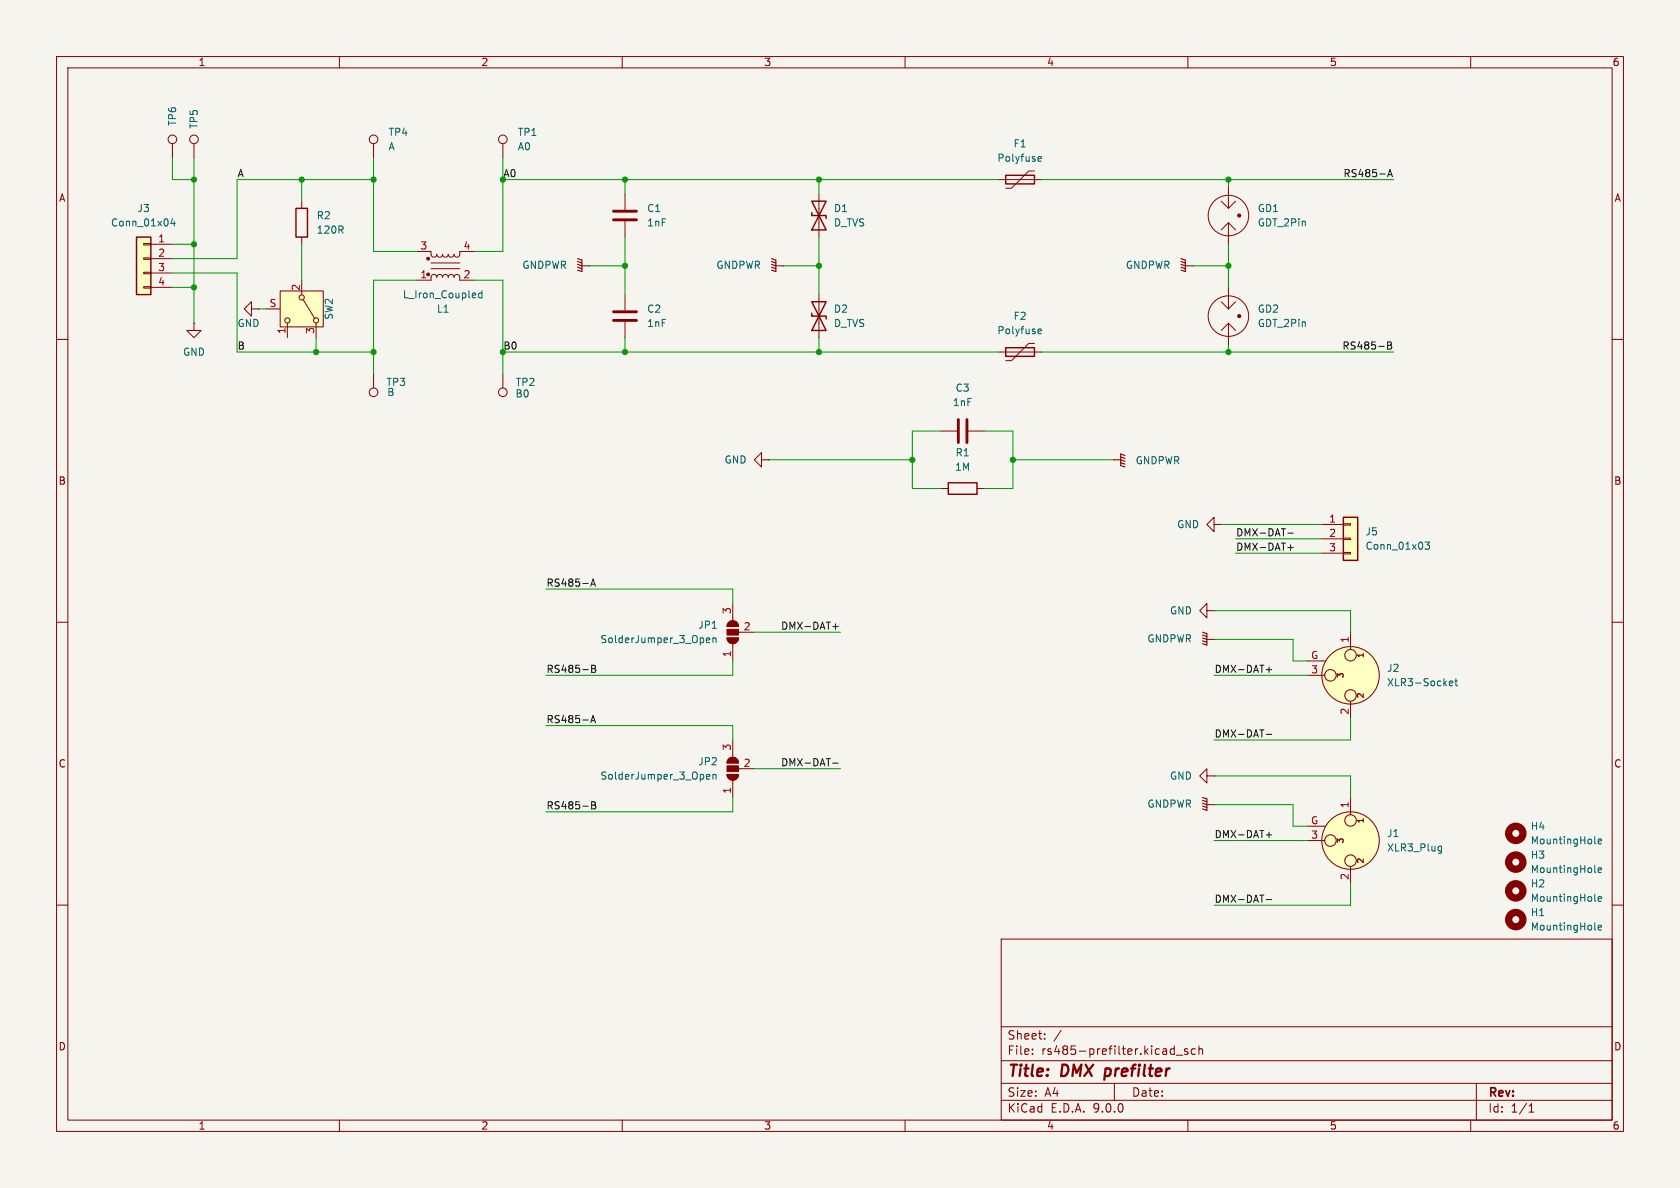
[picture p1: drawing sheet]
<svg xmlns="http://www.w3.org/2000/svg" width="297mm" height="210mm" viewBox="0 0 297 210" stroke-linecap="round" stroke-linejoin="round" font-family="sans-serif">
<path d="M0 0h297v210h-297z" fill="#f5f4ef" stroke="#f5f4ef" stroke-width=".18"/>
<g fill="none" stroke="#840000" stroke-width=".18">
<path d="M10 10h277v190h-277zM12 12h273v186h-273zM60 10v2M110 10v2M160 10v2M210 10v2M260 10v2M53.3 35.6v1.2M53.3 41.9v1.3M102.9 47h1.2M104.1 47h.1M110.5 52.1v2.8"/>
<path d="M110.5 56.9v2.8M209.5 47h1.3M210.8 47h.1M10 60h2M88.9 66v2.6M285 60h2M134.6 81.3v-1.3l-1.3 1.3 1.3 1.3v-1.3h1.3M135.9 81.3h.1M166.4 86.4h1.2M172.7 86.4h1.3M10 110h2M128.5 112.8h2.1a1.02 1.02 0 0 1-1.1 1 1.02 1.02 0 0 1-1-1z"/>
<path d="M128.8 110a1.02 1.02 0 0 1 1.1-.2 1.02 1.02 0 0 1 .7 .9h-2.1zM129.5 106.7v3M129.5 113.8v3M130.6 111.8h2.7M213.4 108v-1.3l-1.3 1.3 1.3 1.2v-1.2h1.2M213.4 113h1.2M214.6 108h.1M214.6 113h.1M285 110h2M128.5 136.9h2.1a1.02 1.02 0 0 1-1.1 1 1.02 1.02 0 0 1-1-1zM128.8 134.2a1.02 1.02 0 0 1 1.1-.3 1.02 1.02 0 0 1 .7 1h-2.1zM129.5 130.8v3.1"/>
<path d="M129.5 137.9v3.1M130.6 135.9h2.7M231.1 146.1h3.2M231.1 148.6h3.1M238.8 141v3M238.8 153.2v3M10 160h2M177 166h108v32h-108zM285 160h2M60 198v2M110 198v2M160 198v2"/>
<path d="M177 194.5h108M177 191.5h108M177 187.5h108M177 181.5h108M182.5 186.3v.1M182.5 185.5v.1M184.7 183.6v.1M184.7 182.8v.1M187.6 182.1l-1.3 2M197 191.5v3M207.2 185.4l.4 .1M207.6 184.9v1.5"/>
<path d="M207.6 186.3l-.4 .1M208 186.5h1.1M210 185.5l-.4-.1-.2 .2 .1 .2 .5 .2v.3h-.6M210 198v2M211.3 185.5l-.4-.1-.3 .3v.4l.1 .2h.6M212 185.5l.2-.1 .3 .1 .1 .9M212 184.9v1.5M260 198v2M261 191.5v6.5M270.3 196.6h.9M270.3 195.5l.4-.4v1.5"/>
<circle cx="88.9" cy="69.3" r=".76"/>
<circle cx="235.2" cy="148.6" r="1.02"/>
<circle cx="238.8" cy="148.6" r="5.1"/>
<circle cx="238.8" cy="152.1" r="1.02"/>
<circle cx="238.8" cy="145" r="1.02"/>
</g>
<path d="M195.5 188.9l-.3 2" fill="none" stroke="#840000" stroke-width=".4"/>
<path d="M102.1 45.7l.8 .3v2l-.8-.2M102.1 46.2l.8 .3M102.1 46.7l.8 .3M102.1 47.2l.8 .3M208.8 45.7l.7 .3v2l-.7-.2M208.8 46.2l.7 .3M208.8 46.7l.7 .3M208.8 47.2l.7 .3M212.6 111.8l.8 .2v2l-.8-.2M212.6 112.3l.8 .2M212.6 112.8l.8 .2M212.6 113.3l.8 .2" fill="none" stroke="#840000" stroke-width=".2"/>
<path d="M52.3 36.8h2.1v5.1h-2.1zM167.6 85.3h5.1v2.1h-5.1z" fill="none" stroke="#840000" stroke-width=".25"/>
<path d="M108.5 55.1h4M108.5 56.6h4" fill="none" stroke="#840000" stroke-width=".51"/>
<g fill="#840000" stroke="#840000" stroke-width=".18">
<path d="M128.5 136.9h2.1a1.02 1.02 0 0 1-1.1 1 1.02 1.02 0 0 1-1-1z"/>
<path d="M128.5 135.4h2.1v1h-2.1z"/>
<path d="M128.8 134.2a1.02 1.02 0 0 1 1.1-.3 1.02 1.02 0 0 1 .7 1h-2.1z"/>
<path d="M128.5 112.8h2.1a1.02 1.02 0 0 1-1.1 1 1.02 1.02 0 0 1-1-1z"/>
<path d="M128.5 111.3h2.1v1h-2.1z"/>
<path d="M128.8 110a1.02 1.02 0 0 1 1.1-.2 1.02 1.02 0 0 1 .7 .9h-2.1z"/>
</g>
<g fill="none" stroke="#006464" stroke-width=".18">
<path d="M124.9 113.2l.6-.1-.1-.3h-.3l-.2 .1 .1 .6h.4M126 112.8v.8M126 112.9l.2-.1h.3l.1 .8M124.9 137.3l.6-.1-.1-.2-.3-.1-.2 .2 .1 .6h.4M126 137l.2-.1 .3 .1 .1 .7M126 136.9v.8M254.5 149.6l.3 .1M254.8 149.6v1l-.1 .2-.3 .1M254.8 150.4h-.3M281.9 159.1l.2 .2M282.5 158.9l.6-.1v-.3h-.4l-.2 .2 .1 .6h.5M281.9 164.2l.2 .2"/>
<path d="M282.5 164l.6-.1v-.3h-.4l-.2 .1 .1 .6h.5"/>
</g>
<g fill="none" stroke="#840000" stroke-width="1.3">
<circle cx="268" cy="157.5" r="1.27"/>
<circle cx="268" cy="162.6" r="1.27"/>
</g>
<circle cx="238.8" cy="148.6" r="5.1" fill="#ffffc2" stroke="#ffffc2" stroke-width=".18"/>
<path d="M24.1 41.9h2.6v10.2h-2.6z" fill="#ffffc2"/>
<path d="M177.8 31h5.1v1.5h-5.1zM24.1 41.9h2.6v10.2h-2.6z" fill="none" stroke="#840000" stroke-width=".25"/>
<g fill="none" stroke="#840000" stroke-width=".18">
<path d="M110.5 34.3v2.8M110.5 39.1v2.8M176.5 31.8h7.6M182.9 30.2h-1l-3.1 3.1h-1M25.4 43.1h1.3v.2h-1.3zM25.4 45.6h1.3v.2h-1.3zM25.4 48.1h1.3v.3h-1.3zM25.4 50.7h1.3v.2h-1.3zM26.7 43.2h3.8M26.7 45.7h3.8M26.7 48.3h3.8M26.7 50.8h3.8"/>
<path d="M34.3 57.2v1.2h1.3l-1.3 1.3-1.3-1.3h1.3M34.3 57.2h.1M44.4 54.6v-1.3l-1.2 1.3 1.2 1.3v-1.3h1.3M45.7 54.6h.1M137.2 47h1.2M138.4 47h.1M66 66v2.6M166.4 76.2h2.8M171.2 76.2h2.8M231.1 116.8h3.2M231.1 119.4h3.1M238.8 111.8v3"/>
<path d="M213.4 137.2v-1.3l-1.3 1.3 1.3 1.2v-1.2h1.2M214.6 137.2h.1M238.8 124v3M213.4 142.2h1.2M214.6 142.2h.1"/>
<circle cx="66" cy="69.3" r=".76"/>
<circle cx="235.2" cy="119.4" r="1.02"/>
<circle cx="238.8" cy="119.4" r="5.1"/>
<circle cx="238.8" cy="115.8" r="1.02"/>
<circle cx="238.8" cy="122.9" r="1.02"/>
</g>
<path d="M30.5 38.6l-.3 .9h.8M30.8 39.1v.8M183.5 28.3l.2 .2h.4M183.5 27.9l.2-.2h.2l.2 .2v.1l-.6 .1M257.4 120v1l.3 .2M256.2 120.8l.6-.1v-.3h-.4l-.2 .2 .1 .6h.5M257.2 120.4h.5M281.9 149l.2 .2M281.9 154.1l.2 .1M282.5 148.7l.6-.1v-.2l-.4-.1-.2 .2 .1 .6h.5M282.5 153.8l.6-.1v-.2l-.4-.1-.2 .2 .1 .6h.5" fill="none" stroke="#006464" stroke-width=".18"/>
<g fill="none" stroke="#840000" stroke-width="1.3">
<circle cx="268" cy="147.3" r="1.27"/>
<circle cx="268" cy="152.4" r="1.27"/>
</g>
<path d="M136.4 45.7l.8 .3v2l-.8-.2M136.4 46.2l.8 .3M136.4 46.7l.8 .3M136.4 47.2l.8 .3M212.6 141l.8 .2v2.1l-.8-.3M212.6 141.5l.8 .2M212.6 142l.8 .2M212.6 142.5l.8 .2" fill="none" stroke="#840000" stroke-width=".2"/>
<circle cx="238.8" cy="119.4" r="5.1" fill="#ffffc2" stroke="#ffffc2" stroke-width=".18"/>
<path d="M108.5 37.3h4M108.5 38.9h4M169.4 74.2v4M170.9 74.2v4" fill="none" stroke="#840000" stroke-width=".51"/>
<path d="M49.5 51.4h7.6v6.4h-7.6z" fill="#ffffc2"/>
<g fill="none" stroke="#840000" stroke-width=".18">
<path d="M144.8 34.3v7.6M47 54.6h2.5M49.5 51.4h7.6v6.4h-7.6zM50.8 57.2v2.5M53.3 49.5v2.6M53.6 53l2 3.3M55.9 57.2v2.5M144.8 52.1v7.6M176.5 62.2h7.6M182.9 60.7h-1l-3.1 3.1h-1"/>
<circle cx="50.8" cy="56.6" r=".46"/>
<circle cx="53.3" cy="52.6" r=".46"/>
<circle cx="55.9" cy="56.6" r=".46"/>
</g>
<path d="M143.5 35.6h2.5l-2.5 5h2.5zM143.5 37.6v.5h2.5v.5M143.5 53.3h2.5l-2.5 5.1h2.5zM143.5 55.4v.5h2.5v.5M177.8 61.5h5.1v1.5h-5.1z" fill="none" stroke="#840000" stroke-width=".25"/>
<path d="M183.5 58.8l.2 .2 .4-.1M183.5 58.3l.2-.1h.2l.2 .1v.2l-.6 .1" fill="none" stroke="#006464" stroke-width=".18"/>
<path d="M237.5 91.4h2.5v7.7h-2.5z" fill="#ffffc2"/>
<path d="M237.5 91.4h2.5v7.7h-2.5z" fill="none" stroke="#840000" stroke-width=".25"/>
<g fill="none" stroke="#840000" stroke-width=".18">
<path d="M30.5 25.4v2.5M34.3 25.4v2.5M66 25.4v2.5M88.9 25.4v2.5M215.9 35.6l1.3 1.2M217.2 33v3.8M217.2 39.4v3.8M217.2 39.4l-1.3 1.2M217.2 39.4l1.2 1.2M218.4 35.6l-1.2 1.2M73.7 44.5h2.5v.7l.5 .3 .4-.2 .1-.3 .1 .3 .3 .2 .5-.2 .1-.3 .2 .3 .3 .2 .4-.2 .1-.3 .1 .2 .3 .2h.4l.3-.4 .1 .3 .5 .2 .3-.3 .1-.7h2.5M76.2 47.5h5.1"/>
<path d="M76.2 46.5h5.1M81.3 49l-.2-.3-.3-.2-.4 .1-.1 .4-.2-.3-.3-.2-.4 .1-.2 .4v-.3l-.3-.2-.5 .1-.2 .4-.2-.4-.4-.1-.3 .2-.1 .3-.1-.3-.4-.2-.5 .3v.7h-2.5M81.3 49.5h2.5M215.9 53.3l1.3 1.3M217.2 50.8v3.8M217.2 57.2v3.8M217.2 57.2l-1.3 1.2M217.2 57.2l1.2 1.2M218.4 53.3l-1.2 1.3M196.8 81.3h.1M196.8 81.3h1.3M214.6 92.7v-1.3l-1.2 1.3 1.2 1.3v-1.3h1.3"/>
<path d="M215.9 92.7h.1M233.7 92.7h3.8M233.7 95.3h3.8M233.7 97.8h3.8M237.5 92.6h1.3v.2h-1.3zM237.5 95.1h1.3v.3h-1.3zM237.5 97.7h1.3v.2h-1.3z"/>
<circle cx="30.5" cy="24.6" r=".76"/>
<circle cx="34.3" cy="24.6" r=".76"/>
<circle cx="66" cy="24.6" r=".76"/>
<circle cx="88.9" cy="24.6" r=".76"/>
<circle cx="217.2" cy="38.1" r="3.6"/>
<circle cx="219.1" cy="38.1" r=".13"/>
<circle cx="219.1" cy="38.1" r=".28"/>
<circle cx="219.2" cy="38.1" r=".13"/>
<circle cx="217.2" cy="55.9" r="3.6"/>
<circle cx="219.1" cy="55.9" r=".13"/>
<circle cx="219.1" cy="55.9" r=".28"/>
<circle cx="219.2" cy="55.9" r=".13"/>
</g>
<path d="M85.2 51.4v1.2M85.2 51.9l-.4-.1-.2 .2 .1 .6h.5M251.9 95.8h.8l-.4 .5 .4 .1v.6l-.2 .1-.6-.1" fill="none" stroke="#006464" stroke-width=".18"/>
<g fill="#840000" stroke="#840000" stroke-width=".18">
<circle cx="75.7" cy="48.5" r=".25"/>
<circle cx="75.7" cy="45.7" r=".25"/>
</g>
<path d="M198.1 81.8l.8 .2M198.1 81.3l.8 .2M198.1 80.8l.8 .2M198.9 80.5l-.8-.2v2l.8 .3" fill="none" stroke="#840000" stroke-width=".2"/>
<g fill="none" stroke="#0f0f0f" stroke-width=".18">
<path d="M245.3 31.2l.4-1.2 .5 1.2M245.4 30.9h.6M245.3 60.4h.4l.3 .3-.3 .4 .3 .1v.3l-.2 .2h-.5zM245.3 61.1h.4M227.7 94.3h.9M227.7 96.8h.9M228.2 96.3v1M104.4 103.6l.4-1.2 .5 1.2M104.5 103.3h.6M104.6 117.6h.4l.3 .2-.3 .4 .3 .1v.3l-.2 .3h-.5zM104.6 118.2h.4M147.2 110.8h1"/>
<path d="M147.7 110.3v.9M223.9 118.4h.9M224.3 117.9v1M104.4 127.8l.4-1.3 .5 1.3M104.5 127.4h.6M147.2 134.9h1M223.9 129.8h.9M104.6 141.7h.4l.3 .3-.3 .3 .3 .2v.3l-.2 .2h-.5zM104.6 142.3h.4M223.9 147.6h.9M223.9 159h.9M224.3 147.1v1"/>
</g>
<g fill="none" stroke="#009600" stroke-width=".18">
<path d="M30.5 27.9v3.9h3.8M34.3 27.9v29.3M53.3 31.8v3.8M66 31.8h-24.1v13.9h-11.4M66 27.9v16.6h7.7M88.9 31.8h87.6M88.9 27.9v16.6h-5.1M110.5 31.8v2.5M144.8 31.8v2.5M184.1 31.8h62.3M217.2 31.8v1.2M30.5 48.3h11.4v13.9h24.1"/>
<path d="M30.5 43.2h3.8M30.5 50.8h3.8M45.7 54.6h1.3M53.3 43.2v6.3M55.9 59.7v2.5M73.7 49.5h-7.7v16.5M83.8 49.5h5.1v16.5M104.1 47h6.4M110.5 41.9v10.2M110.5 59.7v2.5M138.4 47h6.4M144.8 41.9v10.2"/>
<path d="M144.8 59.7v2.5M210.8 47h6.4M217.2 43.2v7.6M88.9 62.2h87.6M166.4 76.2h-5.1v10.2h5.1M174 76.2h5.1v10.2h-5.1M184.1 62.2h62.3M217.2 61v1.2M135.9 81.3h25.4M179.1 81.3h17.7M215.9 92.7h17.8M218.4 95.3h15.3"/>
<path d="M218.4 97.8h15.3M96.5 104.1h33v2.6M129.5 116.8v2.6h-33M133.3 111.8h15.3M214.6 113h14v3.8h2.5M214.6 108h24.2v3.8M214.6 119.4h16.5M96.5 128.3h33v2.5M133.3 135.9h15.3M214.6 137.2h24.2v3.8M238.8 127v3.8h-24.2M129.5 141v2.5h-33"/>
<path d="M214.6 142.2h14v3.9h2.5M214.6 148.6h16.5M238.8 156.2v3.8h-24.2"/>
</g>
<g fill="#009600" stroke="#009600" stroke-width=".18">
<circle cx="53.3" cy="31.8" r=".46"/>
<circle cx="34.3" cy="50.8" r=".46"/>
<circle cx="34.3" cy="43.2" r=".46"/>
<circle cx="55.9" cy="62.2" r=".46"/>
<circle cx="66" cy="62.2" r=".46"/>
<circle cx="34.3" cy="31.8" r=".46"/>
<circle cx="66" cy="31.8" r=".46"/>
<circle cx="217.2" cy="47" r=".46"/>
<circle cx="179.1" cy="81.3" r=".46"/>
<circle cx="217.2" cy="31.8" r=".46"/>
<circle cx="217.2" cy="62.2" r=".46"/>
<circle cx="144.8" cy="31.8" r=".46"/>
<circle cx="144.8" cy="47" r=".46"/>
<circle cx="161.3" cy="81.3" r=".46"/>
<circle cx="144.8" cy="62.2" r=".46"/>
<circle cx="88.9" cy="31.8" r=".46"/>
<circle cx="110.5" cy="31.8" r=".46"/>
<circle cx="88.9" cy="62.2" r=".46"/>
<circle cx="110.5" cy="47" r=".46"/>
<circle cx="110.5" cy="62.2" r=".46"/>
</g>
<g font-size="2.8" fill="#840000">
<text x="178" y="190.9">Title:</text>
<text x="187.7" y="190.9">DMX</text>
<text x="196.2" y="190.9">prefilter</text>
</g>
<g font-size="2.1" fill="#840000">
<text x="178" y="184">Sheet:</text>
<text x="178" y="186.7">File:</text>
<text x="184.1" y="186.7">rs485-prefilter.kicad_sch</text>
<text x="178" y="196.9">KiCad</text>
<text x="178" y="194.1">Size:</text>
<text x="184.7" y="194.1">A4</text>
<text x="185.7" y="196.9">E.D.A.</text>
<text x="193.3" y="196.9">9.0.0</text>
<text x="200" y="194.1">Date:</text>
<text x="263" y="194.3">Rev:</text>
<text x="263" y="196.9">Id:</text>
<text x="267.1" y="196.9">1/1</text>
</g>
<g font-size="1.8" fill="#840000">
<text x="35" y="11.9">1</text>
<text x="85" y="11.9">2</text>
<text x="135" y="11.9">3</text>
<text x="185" y="11.9">4</text>
<text x="235" y="11.9">5</text>
<text x="285" y="11.9">6</text>
<text x="10.3" y="35.9">A</text>
<text x="285.3" y="35.9">A</text>
<text x="10.3" y="85.9">B</text>
<text x="285.3" y="85.9">B</text>
<text x="10.3" y="135.9">C</text>
<text x="285.3" y="135.9">C</text>
<text x="10.3" y="185.9">D</text>
<text x="285.3" y="185.9">D</text>
<text x="35" y="199.9">1</text>
<text x="85" y="199.9">2</text>
<text x="135" y="199.9">3</text>
<text x="185" y="199.9">4</text>
<text x="235" y="199.9">5</text>
<text x="285" y="199.9">6</text>
</g>
<g font-size="1.8" fill="#006464">
<text x="31.3" y="22.3" transform="rotate(-90 31.3 22.3)">TP6</text>
<text x="35.2" y="22.9" transform="rotate(-90 35.2 22.9)">TP5</text>
<text x="68.6" y="24.2">TP4</text>
<text x="68.6" y="26.8">A</text>
<text x="91.4" y="24.2">TP1</text>
<text x="91.4" y="26.8">A0</text>
<text x="176.2" y="28.8">Polyfuse</text>
<text x="179.1" y="26.3">F1</text>
<text x="19.5" y="40.2">Conn_01x04</text>
<text x="24.2" y="37.7">J3</text>
<text x="55.9" y="39">R2</text>
<text x="55.9" y="41.5">120R</text>
<text x="114.3" y="37.7">C1</text>
<text x="114.3" y="40.2">1nF</text>
<text x="147.3" y="37.7">D1</text>
<text x="147.3" y="40.2">D_TVS</text>
<text x="222.3" y="37.7">GD1</text>
<text x="222.3" y="40.2">GDT_2Pin</text>
<text x="92.3" y="47.7">GNDPWR</text>
<text x="126.5" y="47.7">GNDPWR</text>
<text x="198.9" y="47.7">GNDPWR</text>
<text x="71.1" y="52.9">L_Iron_Coupled</text>
<text x="41.9" y="58">GND</text>
<text x="59" y="56.6" transform="rotate(-90 59 56.6)">SW2</text>
<text x="77.1" y="55.5">L1</text>
<text x="114.3" y="55.5">C2</text>
<text x="114.3" y="58">1nF</text>
<text x="147.3" y="55.5">D2</text>
<text x="147.3" y="58">D_TVS</text>
<text x="176.2" y="59.3">Polyfuse</text>
<text x="179.1" y="56.7">F2</text>
<text x="222.3" y="55.5">GD2</text>
<text x="222.3" y="58">GDT_2Pin</text>
<text x="32.3" y="63.1">GND</text>
<text x="68.2" y="68.4">TP3</text>
<text x="68.4" y="70.2">B</text>
<text x="91" y="70.5">B0</text>
<text x="91.1" y="68.4">TP2</text>
<text x="168.4" y="72">1nF</text>
<text x="168.8" y="69.4">C3</text>
<text x="128" y="82.1">GND</text>
<text x="168.7" y="83.4">1M</text>
<text x="168.8" y="80.9">R1</text>
<text x="200.7" y="82.3">GNDPWR</text>
<text x="208" y="93.6">GND</text>
<text x="241.3" y="94.8">J5</text>
<text x="241.3" y="97.4">Conn_01x03</text>
<text x="106" y="113.9">SolderJumper_3_Open</text>
<text x="123.3" y="111.4">JP1</text>
<text x="202.7" y="113.8">GNDPWR</text>
<text x="206.7" y="108.8">GND</text>
<text x="245.1" y="119">J2</text>
<text x="245.1" y="121.5">XLR3-Socket</text>
<text x="123.3" y="135.5">JP2</text>
<text x="106" y="138">SolderJumper_3_Open</text>
<text x="202.7" y="143">GNDPWR</text>
<text x="206.7" y="138">GND</text>
<text x="245.1" y="148.2">J1</text>
<text x="270.5" y="146.9">H4</text>
<text x="270.5" y="149.5">MountingHole</text>
<text x="245.1" y="150.7">XLR3_Plug</text>
<text x="270.5" y="152">H3</text>
<text x="270.5" y="154.5">MountingHole</text>
<text x="270.5" y="157.1">H2</text>
<text x="270.5" y="159.6">MountingHole</text>
<text x="270.5" y="162.2">H1</text>
<text x="270.5" y="164.7">MountingHole</text>
</g>
<g font-size="1.8" fill="#0f0f0f">
<text x="41.9" y="31.4">A</text>
<text x="88.9" y="31.4">A0</text>
<text x="237.4" y="31.4">RS485-A</text>
<text x="41.9" y="61.9">B</text>
<text x="88.9" y="61.9">B0</text>
<text x="237.2" y="61.9">RS485-B</text>
<text x="218.4" y="94.9">DMX-DAT-</text>
<text x="218.4" y="97.4">DMX-DAT+</text>
<text x="96.5" y="103.8">RS485-A</text>
<text x="138" y="111.4">DMX-DAT+</text>
<text x="96.5" y="119">RS485-B</text>
<text x="214.6" y="119">DMX-DAT+</text>
<text x="96.5" y="127.9">RS485-A</text>
<text x="214.6" y="130.5">DMX-DAT-</text>
<text x="138" y="135.5">DMX-DAT-</text>
<text x="96.5" y="143.2">RS485-B</text>
<text x="214.6" y="148.2">DMX-DAT+</text>
<text x="214.6" y="159.7">DMX-DAT-</text>
</g>
<g font-size="1.8" fill="#a90000">
<text x="27.9" y="42.9">1</text>
<text x="27.9" y="45.5">2</text>
<text x="74.2" y="44.2">3</text>
<text x="81.8" y="44.2">4</text>
<text x="27.9" y="48">3</text>
<text x="27.9" y="50.5">4</text>
<text x="53.1" y="51.5" transform="rotate(-90 53.1 51.5)">2</text>
<text x="74.2" y="49.3">1</text>
<text x="81.8" y="49.3">2</text>
<text x="47.6" y="54.4">S</text>
<text x="50.5" y="59.1" transform="rotate(-90 50.5 59.1)">1</text>
<text x="55.6" y="59.1" transform="rotate(-90 55.6 59.1)">3</text>
<text x="234.9" y="92.5">1</text>
<text x="234.9" y="95">2</text>
<text x="234.9" y="97.5">3</text>
<text x="129.3" y="108.7" transform="rotate(-90 129.3 108.7)">3</text>
<text x="131.4" y="111.5">2</text>
<text x="238.5" y="113.7" transform="rotate(-90 238.5 113.7)">1</text>
<text x="129.3" y="116.3" transform="rotate(-90 129.3 116.3)">1</text>
<text x="231.7" y="116.6">G</text>
<text x="231.7" y="119.1">3</text>
<text x="238.5" y="126.4" transform="rotate(-90 238.5 126.4)">2</text>
<text x="129.3" y="132.8" transform="rotate(-90 129.3 132.8)">3</text>
<text x="131.4" y="135.6">2</text>
<text x="129.3" y="140.4" transform="rotate(-90 129.3 140.4)">1</text>
<text x="238.5" y="142.9" transform="rotate(-90 238.5 142.9)">1</text>
<text x="231.7" y="145.8">G</text>
<text x="231.7" y="148.3">3</text>
<text x="238.5" y="155.6" transform="rotate(-90 238.5 155.6)">2</text>
</g>
<g font-size="1.4" fill="#840000">
<text x="241.4" y="116.5" transform="rotate(-90 241.4 116.5)">1</text>
<text x="237.8" y="120.1" transform="rotate(-90 237.8 120.1)">3</text>
<text x="241.4" y="123.6" transform="rotate(-90 241.4 123.6)">2</text>
<text x="237.8" y="149.3" transform="rotate(-90 237.8 149.3)">3</text>
<text x="241.4" y="145.7" transform="rotate(-90 241.4 145.7)">1</text>
<text x="241.4" y="152.8" transform="rotate(-90 241.4 152.8)">2</text>
</g>
</svg>
